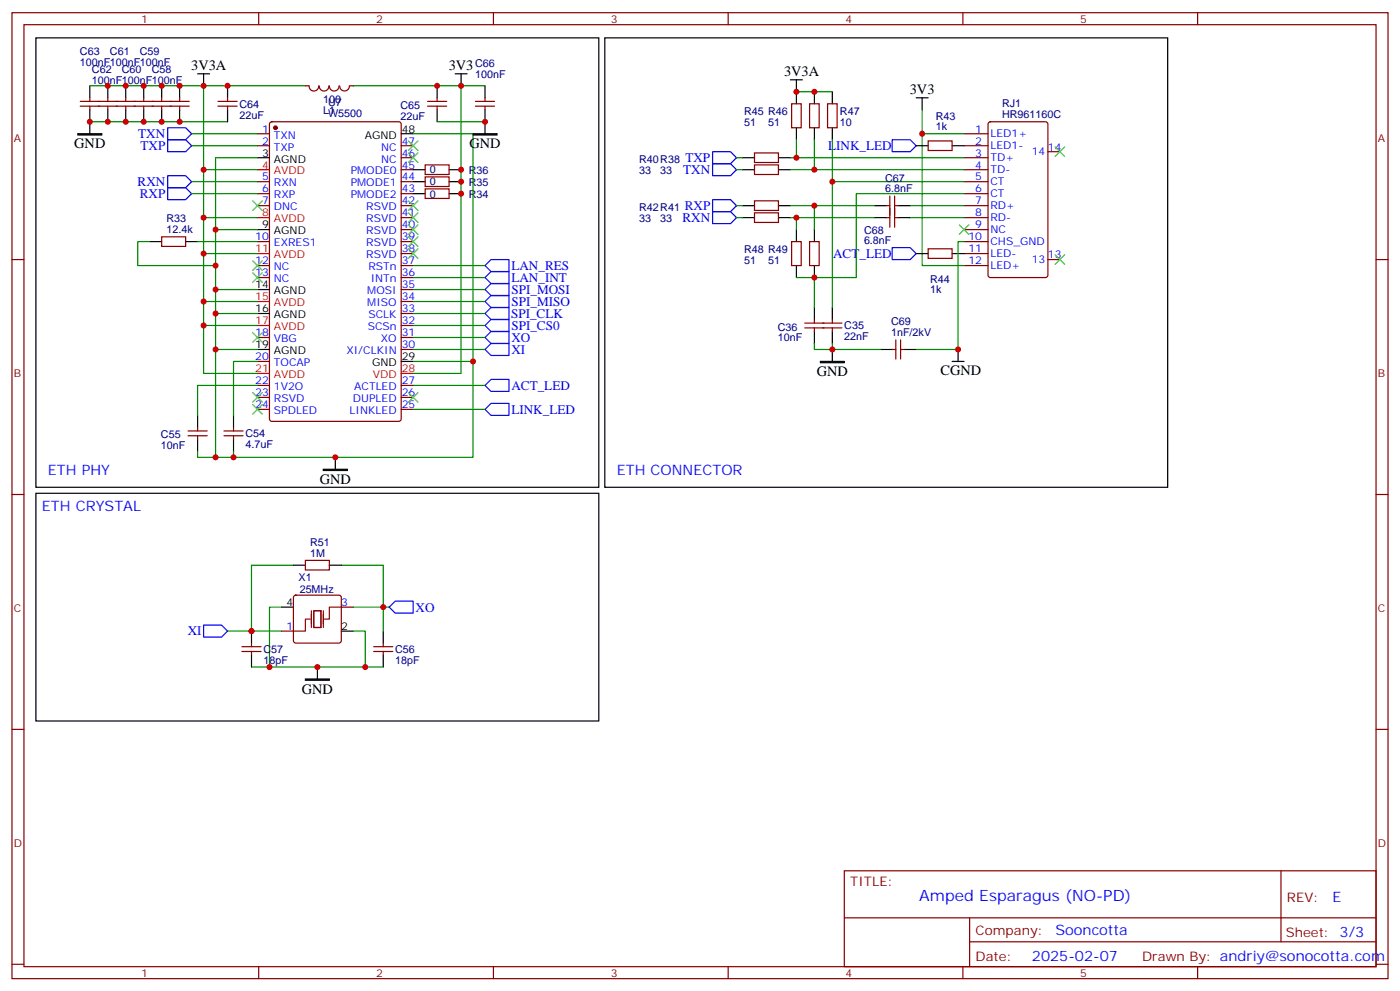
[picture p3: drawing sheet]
<svg xmlns="http://www.w3.org/2000/svg" width="412mm" height="292mm" viewBox="0 0 412 292" stroke-linecap="round" stroke-linejoin="round" font-family="sans-serif">
<g fill="none" stroke="#870000" stroke-width=".35">
<path d="M3.5 3.7h405.4v284.4h-405.4zM7.1 7.3h398.2v277.3h-398.2zM76.2 3.7v3.6M145.3 3.7v3.6M214.5 3.7v3.6M283.6 3.7v3.6M352.8 3.7v3.6M23.6 31.3h32.1M23.6 29.8h32.1M26.5 28.8v1M26.5 31.3v1M31.7 28.8v1"/>
<path d="M31.7 31.3v1M37 28.8v1M37 31.3v1M42.3 28.8v1M42.3 31.3v1M47.6 28.8v1M47.6 31.3v1M52.9 28.8v1M52.9 31.3v1M64.2 31.3h5.6M64.2 29.8h5.6M67 28.8v1"/>
<path d="M67 31.3v1M75.8 39.4h3.6M79.6 36l.5-.2h37.4l.6 .5 .1 87-.5 .7h-37.6l-.7-.4v-87.1zM90 25.3h1M93.9 25.3a1.41 1.41 0 0 1-1.4 1.5 1.41 1.41 0 0 1-1.4-1.5M94.1 25.3a1.41 1.41 0 0 0 1.4 1.5 1.41 1.41 0 0 0 1.4-1.5M97 25.3a1.41 1.41 0 0 0 1.4 1.5 1.41 1.41 0 0 0 1.4-1.5M102.9 25.3a1.41 1.41 0 0 1-1.4 1.5 1.41 1.41 0 0 1-1.4-1.5M103 25.3h1.1M125.9 31.3h5.7M125.9 29.8h5.7M128.8 28.8v1"/>
<path d="M128.8 31.3v1M140.1 31.3h5.6M140.1 29.8h5.6M142.9 28.8v1M142.9 31.3v1M233.2 30.6h2.8v7h-2.8zM238.5 30.6h2.8v7h-2.8zM243.8 30.6h2.8v7h-2.8zM284 39.4h7M291.3 36l.4-.2h16.3l.6 .5 .1 44.7-.5 .6-16.5 .1-.6-.5-.1-44.7zM75.8 42.9h3.6M75.8 53.5h3.6"/>
<path d="M75.8 57h3.6M118.2 42.9h3.5M118.2 53.5h3.5M118.2 57h3.5M118.2 50h3.5M118.2 46.4h3.5M125.2 55.6h7.1v2.8h-7.1zM125.2 52.1h7.1v2.8h-7.1zM125.2 48.5h7.1v2.9h-7.1zM222.2 45h7.1v2.8h-7.1zM222.2 48.5h7.1v2.9h-7.1zM222.2 59.1h7.1v2.8h-7.1z"/>
<path d="M262.1 57.7v9.2M263.5 57.7v9.2M273.4 41.5h7.1v2.8h-7.1zM284 42.9h7M284 53.5h7M284 57h7M284 50h7M284 46.4h7M308.7 44.7h3.5M3.5 76.4h3.6M47.6 69.7h7.1v2.8h-7.1zM75.8 60.5h3.6"/>
<path d="M75.8 71.1h3.6M75.8 78.2h3.6M118.2 60.5h3.5M118.2 71.1h3.5M118.2 78.2h3.5M118.2 74.6h3.5M118.2 67.6h3.5M118.2 64.1h3.5M222.2 62.7h7.1v2.8h-7.1zM233.2 71.1h2.8v7.1h-2.8zM238.5 71.1h2.8v7.1h-2.8zM261.1 60.5h1"/>
<path d="M261.1 64.1h1M263.5 60.5h1.1M263.5 64.1h1.1M273.4 73.2h7.1v2.9h-7.1zM284 60.5h7M284 71.1h7M284 78.2h7M284 74.6h7M284 67.6h7M284 64.1h7M308.7 76.4h3.5M405.3 76.4h3.6"/>
<path d="M75.8 81.7h3.6M75.8 99.3h3.6M118.2 81.7h3.5M118.2 99.3h3.5M118.2 95.8h3.5M118.2 92.3h3.5M118.2 88.8h3.5M118.2 85.2h3.5M237.1 96.5h10.9M237.1 95.1h10.9M239.9 94.1v1M239.9 96.5v1.1"/>
<path d="M245.2 94.1v1M245.2 96.5v1.1M75.8 106.4h3.6M75.8 113.5h3.6M75.8 117h3.6M118.2 113.5h3.5M118.2 117h3.5M118.2 102.9h3.5M262.8 102.9h1.1M263.9 100v5.7M265.3 102.9h1M265.3 100v5.7"/>
<path d="M55.4 128.3h5.6M55.4 126.9h5.6M58.2 125.8v1.1M58.2 128.3v1M66 128.3h5.6M66 126.9h5.6M68.8 125.8v1.1M68.8 128.3v1M75.8 120.5h3.6M118.2 120.5h3.5M3.5 145.6h3.6M405.3 145.6h3.6"/>
<path d="M86.7 175.4l.4-.2h12.7l.5 .2 .2 .5v12.7l-.2 .5-.5 .2h-12.7l-.5-.2-.2-.5v-12.7zM90 165h7v2.8h-7zM100.5 178.7h3.6M71.3 191.8h5.6M71.3 190.4h5.6M74.1 189.3v1.1M74.1 191.8v1M82.9 185.8h3.5M110.1 191.8h5.6M110.1 190.4h5.6M112.9 189.3v1.1M112.9 191.8v1"/>
<path d="M3.5 214.7h3.6M405.3 214.7h3.6M248.7 256.3h156.6v28.3h-156.6zM377.3 256.4v20.8M248.7 270.2h156.5M285.6 277.2h119.6M285.6 270.2v14.1M3.5 283.8h3.6M76.2 284.6v3.5M145.3 284.6v3.5M214.5 284.6v3.5M283.6 284.6v3.5"/>
<path d="M352.8 284.6v3.5M405.3 283.8h3.6"/>
</g>
<circle cx="81.1" cy="37.6" r=".53" fill="#870000" stroke="#870000" stroke-width=".35"/>
<g fill="none" stroke="#000" stroke-width=".35">
<path d="M10.6 11.1h165.8v132.3h-165.8zM178.2 11.1h165.8v132.3h-165.8zM26.5 25.3v3.5M26.5 32.3v7.1M31.7 25.3v3.5M31.7 32.3v3.5M37 25.3v3.5M37 32.3v3.5M42.3 25.3v3.5M42.3 32.3v3.5M47.6 25.3v3.5M47.6 32.3v3.5"/>
<path d="M52.9 25.3v3.5M52.9 32.3v3.5M58.2 21.7h3.5M60 21.7v3.6M67 25.3v3.5M67 32.3v3.5M118.2 39.4h3.5M128.8 25.3v3.5M128.8 32.3v3.5M134.1 21.7h3.5M135.8 21.7v3.6M142.9 25.3v3.5"/>
<path d="M142.9 32.3v7.1M232.8 23.5h3.6M234.6 23.5v7.1M234.6 37.6v3.5M239.9 27v3.6M239.9 37.6v3.5M245.2 27v3.6M245.2 37.6v3.5M269.9 28.8h3.5M271.6 28.8v3.5M75.8 46.4h3.6M121.7 57h3.5"/>
<path d="M121.7 53.5h3.5M121.7 50h3.5M132.3 57h3.5M132.3 53.5h3.5M132.3 50h3.5M218.7 46.4h3.5M218.7 50h3.5M229.3 46.4h3.5M229.3 50h3.5M269.9 42.9h3.5M280.5 42.9h3.5M44.1 71.1h3.5"/>
<path d="M54.7 71.1h3.5M75.8 67.6h3.6M218.7 60.5h3.5M218.7 64.1h3.5M229.3 60.5h3.5M229.3 64.1h3.5M234.6 67.6v3.5M234.6 78.2v3.5M239.9 67.6v3.5M239.9 78.2v3.5M257.5 60.5h3.6M257.5 64.1h3.6"/>
<path d="M264.6 60.5h3.5M264.6 64.1h3.5M269.9 74.6h3.5M280.5 74.6h3.5M75.8 85.2h3.6M75.8 92.3h3.6M239.9 90.5v3.6M239.9 97.6v3.5M245.2 90.5v3.6M245.2 97.6v3.5M75.8 102.9h3.6M118.2 106.4h3.5"/>
<path d="M245.2 102.9v3.5M259.3 102.9h3.5M266.3 102.9h3.6M280.5 106.4h3.5M282.2 102.9v3.5M58.2 122.3v3.5M58.2 129.3v3.6M68.8 122.3v3.5M68.8 129.3v3.6M98.8 134.6v3.5M10.6 145.2h165.8v67h-165.8zM82.9 178.7h3.5"/>
<path d="M86.4 166.4h3.6M97 166.4h3.5M74.1 185.8v3.5M74.1 192.8v3.6M93.5 196.4v3.5M100.5 185.8h3.6M112.9 185.8v3.5M112.9 192.8v3.6"/>
</g>
<path d="M75.8 50h3.6M75.8 64.1h3.6M75.8 74.6h3.6M75.8 88.8h3.6M75.8 95.8h3.6M75.8 109.9h3.6M118.2 109.9h3.5" fill="none" stroke="#f00" stroke-width=".35"/>
<g fill="none" stroke="#00f" stroke-width=".35">
<path d="M49.4 37.6h5.3l1.7 1.8-1.7 1.7h-5.3zM49.4 41.1h5.3l1.7 1.8-1.7 1.8h-5.3zM49.4 51.7h5.3l1.7 1.8-1.7 1.7h-5.3zM49.4 55.2h5.3l1.7 1.8-1.7 1.8h-5.3zM209.9 44.7h5.3l1.8 1.7-1.8 1.8h-5.3zM209.9 48.2h5.3l1.8 1.8-1.8 1.7h-5.3zM209.9 58.8h5.3l1.8 1.7-1.8 1.8h-5.3zM262.8 41.1h5.3l1.8 1.8-1.8 1.8h-5.3zM142.9 78.2l1.7-1.8h5.3v3.5h-5.3zM209.9 62.3h5.3l1.8 1.8-1.8 1.7h-5.3zM262.8 72.9h5.3l1.8 1.7-1.8 1.8h-5.3zM142.9 85.2l1.7-1.7h5.3v3.5h-5.3z"/>
<path d="M142.9 95.8l1.7-1.7h5.3v3.5h-5.3zM142.9 81.7l1.7-1.8h5.3v3.6h-5.3zM142.9 88.8l1.7-1.8h5.3v3.5h-5.3zM142.9 99.3l1.7-1.7h5.3v3.5h-5.3zM144.6 90.5h5.3v3.6h-5.3l-1.7-1.8zM142.9 113.5l1.7-1.8h5.3v3.5h-5.3zM142.9 102.9l1.7-1.8h5.3v3.5h-5.3zM142.9 120.5l1.7-1.8h5.3v3.6h-5.3zM114.7 178.7l1.7-1.7h5.3v3.5h-5.3zM60 184h5.3l1.7 1.8-1.7 1.7h-5.3z"/>
</g>
<g fill="none" stroke="#008700" stroke-width=".35">
<path d="M26.5 35.8h40.5M26.5 25.3h33.5M56.4 39.4h19.4M90 25.3h-30v24.7h15.8M104.1 25.3h31.7v84.6h-14.1M121.7 39.4h17.6v67M128.8 35.8h14.1M135.8 25.3h7.1M234.6 27h10.6M271.6 32.3v7.1h12.4M271.6 39.4v38.8h12.4M56.4 42.9h19.4"/>
<path d="M56.4 53.5h19.4M56.4 57h19.4M60 50v14.1h15.8M75.8 46.4h-12.3v88.2h75.8v-28.2h-17.6M217 46.4h1.7M217 50h1.7M232.8 46.4h51.2M232.8 50h51.2M234.6 41.1v5.3M239.9 41.1v8.9M245.2 41.1v12.4h38.8M245.2 53.5v37"/>
<path d="M284 57h-31.8v24.7h-17.6M44.1 71.1h-3.5v7.1h22.9M58.2 71.1h17.6M60 64.1v10.5h15.8M60 74.6v14.2h15.8M63.5 67.6h12.3M121.7 78.2h21.2M217 60.5h1.7M217 64.1h1.7M232.8 60.5h24.7M232.8 64.1h24.7M234.6 64.1v3.5"/>
<path d="M239.9 60.5v7.1M268.1 60.5h15.9M268.1 64.1h15.9M284 71.1h-1.8v31.8h-12.3M60 88.8v7h15.8M60 95.8v14.1h15.8M63.5 85.2h12.3M63.5 92.3h12.3M121.7 85.2h21.2M121.7 92.3h21.2M121.7 95.8h21.2M121.7 88.8h21.2"/>
<path d="M121.7 81.7h21.2M121.7 99.3h21.2M239.9 81.7v8.8M63.5 102.9h12.3M75.8 106.4h-7v15.9M75.8 113.5h-17.6v8.8M121.7 102.9h21.2M121.7 113.5h21.2M239.9 101.1v1.8h5.3v-1.8M245.2 102.9h14.1M58.2 132.9v1.7h5.3M68.8 132.9v1.7"/>
<path d="M121.7 120.5h21.2M82.9 178.7h-3.5v17.7h28.2v-10.6h-3.5M86.4 166.4h-12.3v19.4M100.5 166.4h12.4v19.4M104.1 178.7h10.6M67 185.8h15.9M74.1 196.4h5.3M107.6 196.4h5.3"/>
</g>
<path d="M22.9 39.4h7.1v.3h-7.1zM139.3 39.4h7.1v.3h-7.1zM241.7 106.4h7v.4h-7zM95.2 138.1h7.1v.4h-7.1zM90 199.9h7v.3h-7z" fill="#000" stroke="#000" stroke-width=".35"/>
<g fill="none" stroke="#3c3" stroke-width=".35">
<path d="M74.4 59.1l2.9 2.8M77.3 59.1l-2.9 2.8M120.3 59.1l2.8 2.8M120.3 45l2.8 2.8M120.3 41.5l2.8 2.8M123.1 59.1l-2.8 2.8M123.1 45l-2.8 2.8M123.1 41.5l-2.8 2.8M310.8 43.3l2.8 2.8M313.6 43.3l-2.8 2.8M74.4 76.8l2.9 2.8M77.3 76.8l-2.9 2.8"/>
<path d="M120.3 73.2l2.8 2.9M120.3 69.7l2.8 2.8M120.3 66.2l2.8 2.8M120.3 62.7l2.8 2.8M123.1 73.2l-2.8 2.9M123.1 69.7l-2.8 2.8M123.1 66.2l-2.8 2.8M123.1 62.7l-2.8 2.8M282.6 66.2l2.8 2.8M285.4 66.2l-2.8 2.8M310.8 75l2.8 2.8M313.6 75l-2.8 2.8"/>
<path d="M74.4 80.3l2.9 2.8M74.4 97.9l2.9 2.9M77.3 80.3l-2.9 2.8M77.3 97.9l-2.9 2.9M74.4 115.6l2.9 2.8M74.4 119.1l2.9 2.8M77.3 115.6l-2.9 2.8M77.3 119.1l-2.9 2.8M120.3 115.6l2.8 2.8M123.1 115.6l-2.8 2.8"/>
</g>
<path d="M91.7 179.8v4.9M92.4 179.8h2.1v4.9h-2.1zM95.2 179.8v4.9M100.5 178.7h-3.5v3.5h-1.4M91.4 182.2h-1.4v3.6h-3.6" fill="none" stroke="#870012" stroke-width=".35"/>
<g fill="#c00">
<circle cx="60" cy="50" r=".88"/>
<circle cx="63.5" cy="67.6" r=".88"/>
<circle cx="63.5" cy="78.2" r=".88"/>
<circle cx="60" cy="64.1" r=".88"/>
<circle cx="60" cy="74.6" r=".88"/>
<circle cx="60" cy="88.8" r=".88"/>
<circle cx="60" cy="95.8" r=".88"/>
<circle cx="63.5" cy="85.2" r=".88"/>
<circle cx="63.5" cy="92.3" r=".88"/>
<circle cx="63.5" cy="102.9" r=".88"/>
<circle cx="98.8" cy="134.6" r=".88"/>
<circle cx="135.8" cy="57" r=".88"/>
<circle cx="135.8" cy="53.5" r=".88"/>
<circle cx="135.8" cy="50" r=".88"/>
<circle cx="139.3" cy="106.4" r=".88"/>
<circle cx="93.5" cy="196.4" r=".88"/>
<circle cx="74.1" cy="185.8" r=".88"/>
<circle cx="79.4" cy="196.4" r=".88"/>
<circle cx="107.6" cy="196.4" r=".88"/>
<circle cx="60" cy="25.3" r=".88"/>
<circle cx="135.8" cy="25.3" r=".88"/>
<circle cx="52.9" cy="25.3" r=".88"/>
<circle cx="47.6" cy="25.3" r=".88"/>
<circle cx="42.3" cy="25.3" r=".88"/>
<circle cx="37" cy="25.3" r=".88"/>
<circle cx="31.8" cy="25.3" r=".88"/>
<circle cx="26.5" cy="35.8" r=".88"/>
<circle cx="47.6" cy="35.8" r=".88"/>
<circle cx="42.3" cy="35.8" r=".88"/>
<circle cx="37" cy="35.8" r=".88"/>
<circle cx="31.8" cy="35.8" r=".88"/>
<circle cx="67" cy="25.3" r=".88"/>
<circle cx="52.9" cy="35.8" r=".88"/>
<circle cx="128.8" cy="25.3" r=".88"/>
<circle cx="142.9" cy="35.8" r=".88"/>
<circle cx="271.6" cy="39.4" r=".88"/>
<circle cx="234.6" cy="46.4" r=".88"/>
<circle cx="239.9" cy="50" r=".88"/>
<circle cx="234.6" cy="27" r=".88"/>
<circle cx="239.9" cy="27" r=".88"/>
<circle cx="245.2" cy="53.5" r=".88"/>
<circle cx="234.6" cy="64.1" r=".88"/>
<circle cx="239.9" cy="60.5" r=".88"/>
<circle cx="239.9" cy="81.7" r=".88"/>
<circle cx="245.2" cy="102.9" r=".88"/>
<circle cx="282.2" cy="102.9" r=".88"/>
<circle cx="68.8" cy="134.6" r=".88"/>
<circle cx="63.5" cy="134.6" r=".88"/>
<circle cx="112.9" cy="178.7" r=".88"/>
</g>
<text font-size="4.6" fill="#00f" x="270.8" y="265.4">Amped Esparagus (NO-PD)</text>
<g font-size="4.2">
<text x="56.3" y="20.6">3V3A</text>
<text x="132.2" y="20.6">3V3</text>
<text x="231" y="22.3">3V3A</text>
<text x="268" y="27.6">3V3</text>
<text x="21.9" y="43.7">GND</text>
<text x="138.3" y="43.7">GND</text>
<text x="240.6" y="110.7">GND</text>
<text x="277" y="110.4">CGND</text>
<text x="94.2" y="142.5">GND</text>
<text x="88.9" y="204.2">GND</text>
</g>
<g font-size="4.2" fill="#00f">
<text x="14.1" y="139.9">ETH PHY</text>
<text x="181.7" y="139.9">ETH CONNECTOR</text>
<text x="12.3" y="150.5">ETH CRYSTAL</text>
<text x="392.5" y="265.6">E</text>
<text x="310.9" y="275.2">Sooncotta</text>
<text x="304" y="283">2025-02-07</text>
</g>
<g font-size="3.9" fill="#00f">
<text x="40.7" y="40.6">TXN</text>
<text x="41.4" y="44.2">TXP</text>
<text x="201.9" y="47.7">TXP</text>
<text x="243.9" y="44.1">LINK_LED</text>
<text x="201.2" y="51.2">TXN</text>
<text x="40.5" y="54.7">RXN</text>
<text x="41.2" y="58.3">RXP</text>
<text x="201" y="65.3">RXN</text>
<text x="201.7" y="61.8">RXP</text>
<text x="245.4" y="75.8">ACT_LED</text>
<text x="150.6" y="82.9">LAN_INT</text>
<text x="150.6" y="79.3">LAN_RES</text>
<text x="150.6" y="86.4">SPI_MOSI</text>
<text x="150.6" y="90">SPI_MISO</text>
<text x="150.5" y="93.5">SPI_CLK</text>
<text x="150.6" y="97">SPI_CS0</text>
<text x="150.6" y="100.7">XO</text>
<text x="150.6" y="104.2">XI</text>
<text x="150.6" y="114.8">ACT_LED</text>
<text x="150.6" y="121.8">LINK_LED</text>
<text x="122.4" y="180.1">XO</text>
<text x="55.3" y="186.9">XI</text>
</g>
<g font-size="3.9" fill="#800">
<text x="250.5" y="260.9">TITLE:</text>
<text x="379.1" y="265.6">REV:</text>
<text x="287.4" y="275.1">Company:</text>
<text x="378.7" y="275.7">Sheet: 3/3</text>
<text x="287.4" y="282.8">Date:</text>
<text x="336.4" y="282.9">Draw</text>
<text x="346.6" y="282.9">n By: andriy@sonocotta.com</text>
</g>
<g font-size="3.2" fill="#800">
<text x="41.6" y="6.7">1</text>
<text x="110.8" y="6.7">2</text>
<text x="179.9" y="6.7">3</text>
<text x="249.1" y="6.7">4</text>
<text x="318.2" y="6.7">5</text>
<text x="4.1" y="41.8">A</text>
<text x="405.9" y="41.8">A</text>
<text x="4.1" y="111">B</text>
<text x="405.9" y="111">B</text>
<text x="4.1" y="180.1">C</text>
<text x="405.9" y="180.1">C</text>
<text x="4.1" y="249.3">D</text>
<text x="405.9" y="249.3">D</text>
<text x="41.6" y="287.5">1</text>
<text x="110.8" y="287.5">2</text>
<text x="179.9" y="287.5">3</text>
<text x="249.1" y="287.5">4</text>
<text x="318.2" y="287.5">5</text>
</g>
<g font-size="3.2" fill="#000080">
<text x="23.6" y="16.1">C63</text>
<text x="32.4" y="16.1">C61</text>
<text x="41.2" y="16.1">C59</text>
<text x="23.6" y="19.3">100nF100nF100nF</text>
<text x="27.1" y="21.4">C62</text>
<text x="35.9" y="21.4">C60</text>
<text x="44.7" y="21.4">C58</text>
<text x="140" y="22.8">100nF</text>
<text x="140" y="19.6">C66</text>
<text x="27.1" y="24.6">100nF100nF100nF</text>
<text x="70.6" y="34.9">22uF</text>
<text x="70.6" y="31.7">C64</text>
<text x="95.2" y="30.3">100</text>
<text x="95.2" y="33.5">L1</text>
<text x="96.6" y="34.5">W5500</text>
<text x="96.6" y="31.2">U7</text>
<text x="118" y="35.2">22uF</text>
<text x="118" y="32">C65</text>
<text x="219.2" y="33.8">R45 R46</text>
<text x="247.4" y="33.8">R47</text>
<text x="275.7" y="35.2">R43</text>
<text x="295.2" y="34.7">HR961160C</text>
<text x="295.2" y="31.5">RJ1</text>
<text x="219.2" y="37">51</text>
<text x="226.2" y="37">51</text>
<text x="247.4" y="37">10</text>
<text x="275.7" y="38.3">1k</text>
<text x="126.7" y="51">0</text>
<text x="138.1" y="51.1">R36</text>
<text x="188.2" y="51.2">33</text>
<text x="188.2" y="48">R40R38</text>
<text x="194.5" y="51.1">33</text>
<text x="260.7" y="53.5">C67</text>
<text x="126.6" y="58.1">0</text>
<text x="126.7" y="54.5">0</text>
<text x="138.1" y="58.1">R34</text>
<text x="138.1" y="54.6">R35</text>
<text x="260.7" y="56.7">6.8nF</text>
<text x="49.1" y="65.4">R33</text>
<text x="188.2" y="65.3">33</text>
<text x="188.2" y="62.2">R42R41</text>
<text x="194.5" y="65.2">33</text>
<text x="49.1" y="68.7">12.4k</text>
<text x="254.5" y="71.9">6.8nF</text>
<text x="254.5" y="68.8">C68</text>
<text x="219.2" y="77.6">51</text>
<text x="219.2" y="74.4">R48 R49</text>
<text x="226.2" y="77.6">51</text>
<text x="274" y="83.3">R44</text>
<text x="274" y="86.4">1k</text>
<text x="262.5" y="95.8">C69</text>
<text x="229.1" y="100.5">10nF</text>
<text x="229.1" y="97.4">C36</text>
<text x="248.7" y="100.1">22nF</text>
<text x="248.7" y="97">C35</text>
<text x="262.5" y="99">1nF/2kV</text>
<text x="47.4" y="129">C55</text>
<text x="72.3" y="131.9">4.7uF</text>
<text x="72.3" y="128.7">C54</text>
<text x="47.4" y="132.2">10nF</text>
<text x="91.3" y="160.8">R51</text>
<text x="91.3" y="163.9">1M</text>
<text x="87.9" y="171">X1</text>
<text x="88.3" y="174.6">25MHz</text>
<text x="77.6" y="195.4">18pF</text>
<text x="77.6" y="192.2">C57</text>
<text x="116.4" y="195.4">18pF</text>
<text x="116.4" y="192.2">C56</text>
</g>
<g font-size="3.2" fill="#00f">
<text x="77.2" y="39">1</text>
<text x="80.7" y="40.8">TXN</text>
<text x="287.3" y="39">1</text>
<text x="291.7" y="40.4">LED1+</text>
<text x="77.2" y="42.5">2</text>
<text x="80.7" y="44.3">TXP</text>
<text x="112.3" y="47.8">NC</text>
<text x="112.3" y="44.3">NC</text>
<text x="118.4" y="46.1">46</text>
<text x="118.4" y="42.5">47</text>
<text x="287.3" y="42.5">2</text>
<text x="287.3" y="46.1">3</text>
<text x="291.7" y="44">LED1-</text>
<text x="291.7" y="47.5">TD+</text>
<text x="303.9" y="45.7">14</text>
<text x="308.7" y="44.3">14</text>
<text x="77.2" y="53.1">5</text>
<text x="103.3" y="51.4">PMODE0</text>
<text x="118.4" y="53.1">44</text>
<text x="118.4" y="49.6">45</text>
<text x="287.3" y="49.6">4</text>
<text x="287.3" y="53.1">5</text>
<text x="291.7" y="51">TD-</text>
<text x="77.2" y="56.7">6</text>
<text x="80.7" y="54.9">RXN</text>
<text x="80.7" y="58.4">RXP</text>
<text x="103.3" y="58.4">PMODE2</text>
<text x="103.3" y="54.9">PMODE1</text>
<text x="118.4" y="56.7">43</text>
<text x="287.3" y="56.7">6</text>
<text x="291.7" y="54.5">CT</text>
<text x="291.7" y="58.1">CT</text>
<text x="77.2" y="60.2">7</text>
<text x="80.7" y="61.9">DNC</text>
<text x="107.9" y="65.5">RSVD</text>
<text x="107.9" y="61.9">RSVD</text>
<text x="118.4" y="63.7">41</text>
<text x="118.4" y="60.2">42</text>
<text x="287.3" y="60.2">7</text>
<text x="287.3" y="63.7">8</text>
<text x="291.7" y="61.6">RD+</text>
<text x="291.7" y="65.1">RD-</text>
<text x="75.2" y="70.8">10</text>
<text x="107.9" y="69">RSVD</text>
<text x="118.4" y="70.8">39</text>
<text x="118.4" y="67.2">40</text>
<text x="285.2" y="70.8">10</text>
<text x="287.3" y="67.2">9</text>
<text x="291.7" y="68.7">NC</text>
<text x="75.2" y="77.8">12</text>
<text x="80.7" y="72.5">EXRES1</text>
<text x="107.9" y="76.1">RSVD</text>
<text x="107.9" y="72.5">RSVD</text>
<text x="118.4" y="77.8">37</text>
<text x="118.4" y="74.3">38</text>
<text x="285.2" y="74.3">11</text>
<text x="285.2" y="77.8">12</text>
<text x="291.7" y="72.2">CHS_GND</text>
<text x="291.7" y="75.7">LED-</text>
<text x="303.9" y="77.5">13</text>
<text x="308.7" y="76.1">13</text>
<text x="75.2" y="81.4">13</text>
<text x="80.7" y="79.6">NC</text>
<text x="80.7" y="83.1">NC</text>
<text x="108.5" y="79.6">RSTn</text>
<text x="109.2" y="83.1">INTn</text>
<text x="118.4" y="81.4">36</text>
<text x="291.7" y="79.2">LED+</text>
<text x="108.2" y="86.6">MOSI</text>
<text x="118.4" y="88.4">34</text>
<text x="118.4" y="84.9">35</text>
<text x="108.2" y="90.2">MISO</text>
<text x="108.5" y="93.7">SCLK</text>
<text x="118.4" y="95.5">32</text>
<text x="118.4" y="91.9">33</text>
<text x="75.2" y="99">18</text>
<text x="80.7" y="100.8">VBG</text>
<text x="108.3" y="97.2">SCSn</text>
<text x="112.2" y="100.8">XO</text>
<text x="118.4" y="99">31</text>
<text x="75.2" y="106">20</text>
<text x="80.7" y="107.8">TOCAP</text>
<text x="102" y="104.3">XI/CLKIN</text>
<text x="118.4" y="102.5">30</text>
<text x="75.2" y="113.1">22</text>
<text x="118.4" y="113.1">27</text>
<text x="75.2" y="116.6">23</text>
<text x="80.7" y="114.9">1V2O</text>
<text x="80.7" y="118.4">RSVD</text>
<text x="104" y="118.4">DUPLED</text>
<text x="104.3" y="114.9">ACTLED</text>
<text x="118.4" y="116.6">26</text>
<text x="75.2" y="120.2">24</text>
<text x="80.7" y="121.9">SPDLED</text>
<text x="103" y="121.9">LINKLED</text>
<text x="118.4" y="120.2">25</text>
<text x="100.5" y="178.4">3</text>
<text x="84.4" y="185.4">1</text>
</g>
<g font-size="3.2">
<text x="107.4" y="40.8">AGND</text>
<text x="118.4" y="39">48</text>
<text x="77.2" y="46.1">3</text>
<text x="80.7" y="47.8">AGND</text>
<text x="77.2" y="67.2">9</text>
<text x="80.7" y="69">AGND</text>
<text x="75.2" y="84.9">14</text>
<text x="80.7" y="86.6">AGND</text>
<text x="75.2" y="91.9">16</text>
<text x="80.7" y="93.7">AGND</text>
<text x="75.2" y="102.5">19</text>
<text x="80.7" y="104.3">AGND</text>
<text x="109.6" y="107.8">GND</text>
<text x="118.4" y="106">29</text>
<text x="84.4" y="178.4">4</text>
<text x="100.5" y="185.4">2</text>
</g>
<g font-size="3.2" fill="#f00">
<text x="77.2" y="49.6">4</text>
<text x="80.7" y="51.4">AVDD</text>
<text x="77.2" y="63.7">8</text>
<text x="80.7" y="65.5">AVDD</text>
<text x="75.2" y="74.3">11</text>
<text x="80.7" y="76.1">AVDD</text>
<text x="75.2" y="88.4">15</text>
<text x="75.2" y="95.5">17</text>
<text x="80.7" y="90.2">AVDD</text>
<text x="80.7" y="97.2">AVDD</text>
<text x="75.2" y="109.6">21</text>
<text x="80.7" y="111.3">AVDD</text>
<text x="109.8" y="111.3">VDD</text>
<text x="118.4" y="109.6">28</text>
</g>
</svg>
